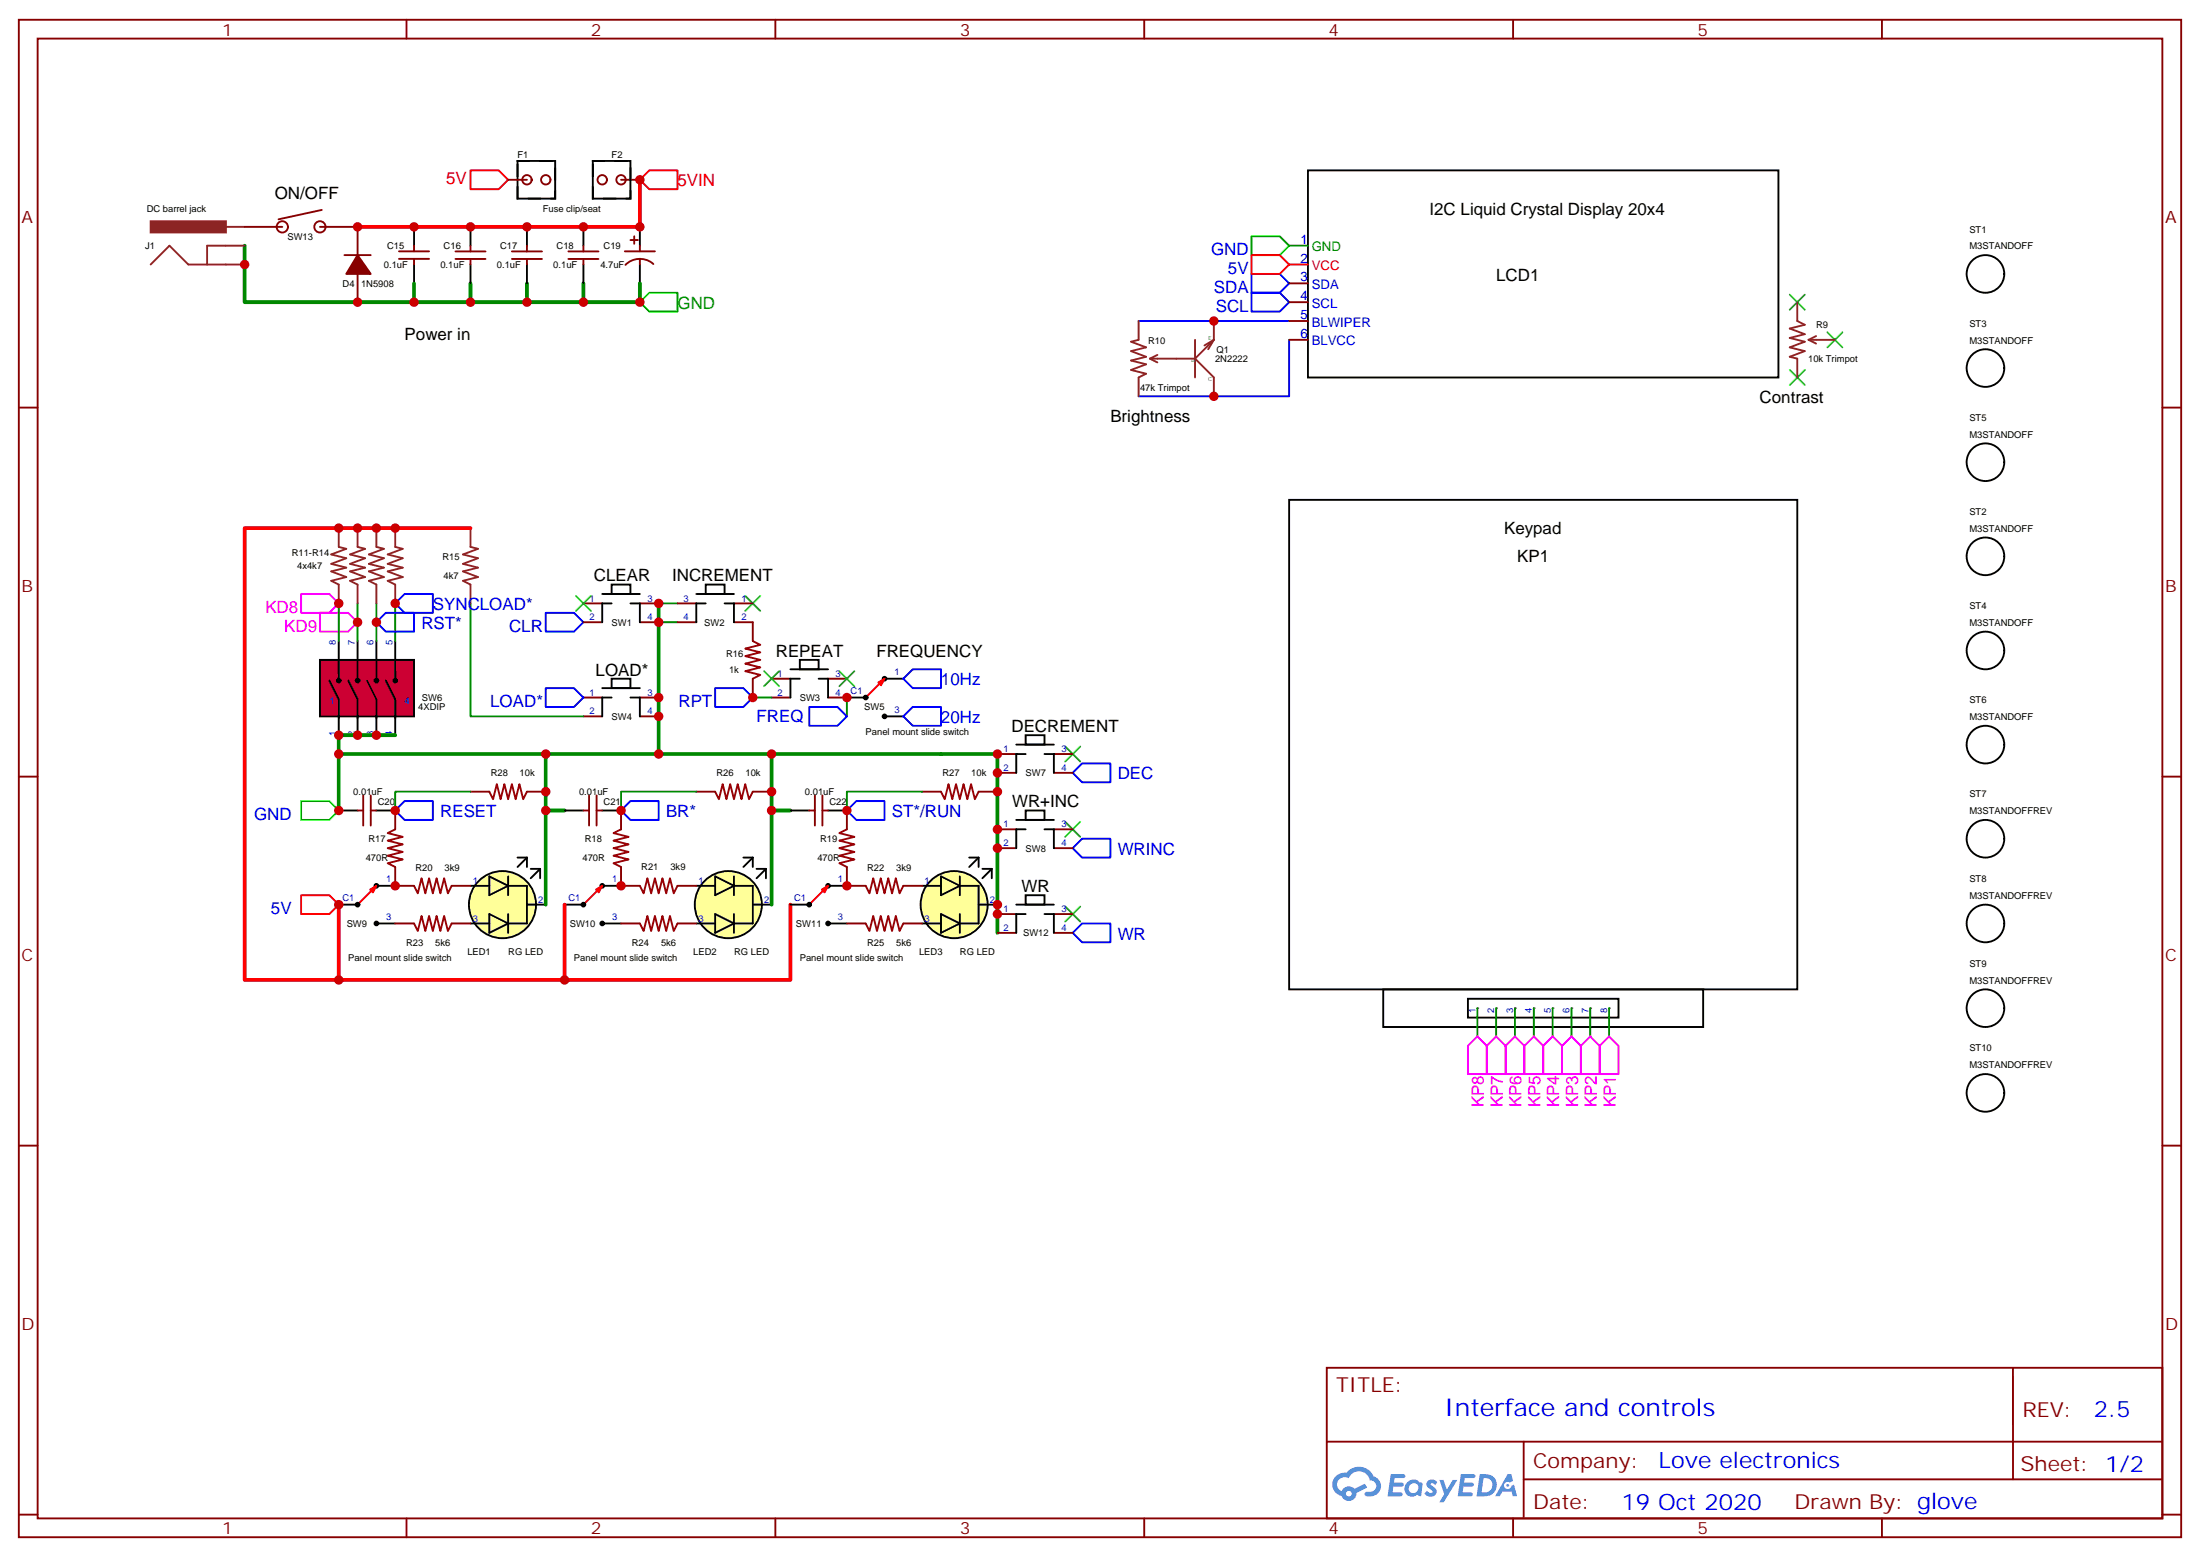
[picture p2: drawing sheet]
<svg xmlns="http://www.w3.org/2000/svg" width="412mm" height="292mm" viewBox="0 0 412 292" stroke-linecap="round" stroke-linejoin="round" font-family="sans-serif">
<g fill="#666">
<circle cx="301.6" cy="188.9" r=".18"/>
<circle cx="298.1" cy="188.9" r=".18"/>
<circle cx="294.6" cy="188.9" r=".18"/>
<circle cx="291" cy="188.9" r=".18"/>
<circle cx="287.5" cy="188.9" r=".18"/>
<circle cx="284" cy="188.9" r=".18"/>
<circle cx="280.5" cy="188.9" r=".18"/>
<circle cx="276.9" cy="188.9" r=".18"/>
</g>
<path d="M241.7 93.7h95.2v91.7h-95.2zM259.3 185.4h60v7h-60zM275.2 187.1h28.2v3.6h-28.2z" fill="none" stroke="#000" stroke-width=".35"/>
<g fill="none" stroke="#870000" stroke-width=".35">
<path d="M3.5 3.7h405.4v284.3h-405.4zM7.1 7.2h398.2v277.3h-398.2zM76.2 3.7v3.5M145.3 3.7v3.5M214.5 3.7v3.5M283.6 3.7v3.5M352.8 3.7v3.5M3.5 76.4h3.6M405.3 76.4h3.6M3.5 145.5h3.6M405.3 145.5h3.6M3.5 214.7h3.6"/>
<path d="M405.3 214.7h3.6M248.7 256.3h156.6v28.2h-156.6zM377.3 256.3v20.9M248.7 270.1h156.5M285.6 277.2h119.6M285.6 270.1v14.2M3.5 283.8h3.6M76.2 284.5v3.5M145.3 284.5v3.5M214.5 284.5v3.5M283.6 284.5v3.5M352.8 284.5v3.5"/>
<path d="M405.3 283.8h3.6"/>
</g>
<g fill="#5487ff">
<path d="M267.7 277.5a1.22 1.22 0 0 1 1.7 .2l-.4 .6a.47 .47 0 0 0-.3-.4 .47 .47 0 0 0-.5 .2v.1a1.55 1.55 0 0 1 1.1 1.5 1.34 1.34 0 0 1-2.3 .2l.5-.6a.6 .6 0 0 0 .5 .5 .6 .6 0 0 0 .5-.3l-.1-.2a1.25 1.25 0 0 1-.9-1.7z"/>
<path d="M260.7 276.2h1.5a1.22 1.22 0 0 1 1.2 .2 .37 .37 0 0 1-.3 .6h-1.7l-.1 .8h1.5a.37 .37 0 0 1 .3 .4 .37 .37 0 0 1-.3 .4h-1.6l-.2 1.1h.8a1.15 1.15 0 0 1 1.1 .1 .36 .36 0 0 1-.3 .6h-2.5z"/>
<path d="M273.8 276.2h1.6a1.23 1.23 0 0 1 1.1 .2 .37 .37 0 0 1-.3 .6h-1.6l-.2 .8h1.6a.37 .37 0 0 1 .3 .4 .37 .37 0 0 1-.4 .4l-1.6-.1-.1 1.1h.7a1.15 1.15 0 0 1 1.1 .2 .36 .36 0 0 1-.3 .6h-2.4z"/>
<path d="M282.6 276.2h.7l.3 1.3-.6 .3a.69 .69 0 0 0-1 .3 .69 .69 0 0 0 .4 .9 .69 .69 0 0 0 .9-.6l.5-.2 .6 2.2h-.8l-.2-.9h-1.8l-.5 .9h-.8z"/>
<path d="M269.8 277.3h.8l.6 1.8 1.1-1.8h.9l-2.6 4.2h-.8l.9-1.5z"/>
<path d="M277.4 276.2l-.6 4.2h1.3a2.11 2.11 0 0 0 2.5-2.1 2.11 2.11 0 0 0-2.5-2.1zM278.1 277a1.39 1.39 0 0 1 1.7 1.4 1.39 1.39 0 0 1-1.8 1.2h-.3z"/>
<path d="M263.7 277.8a1.47 1.47 0 0 0-.1 2.1 1.47 1.47 0 0 0 2.1 .1l.7 .4 .3-2.3-.2-.3h-.4a1.49 1.49 0 0 0-2.4 0zM264.4 278.2a.91 .91 0 0 1 1.5 .4 .91 .91 0 0 1-1 1.2 .87 .87 0 0 1-.8-.6 .87 .87 0 0 1 .3-1z"/>
<path d="M250.4 276.6a2.18 2.18 0 0 0 1.1 3.7 1.44 1.44 0 0 0 1.6 .9 1.44 1.44 0 0 0 1.2-1.4l2-1.1-.5-.7-1.9 1a1.47 1.47 0 0 0-2.4 .4 1.39 1.39 0 0 1-.7-1.9 1.39 1.39 0 0 1 2-.5 2.08 2.08 0 0 1 2.2-1.3 2.08 2.08 0 0 1 1.8 1.7 1.07 1.07 0 0 1 1.2 1 1.07 1.07 0 0 1-1 1.1h-.7a.43 .43 0 0 0-.5 .4 .43 .43 0 0 0 .4 .5 2.02 2.02 0 0 0 2.3-.8 2.02 2.02 0 0 0-.2-2.5l-.8-.5a2.98 2.98 0 0 0-5.1-.6l-1.1 .1zM252.3 279.9a.55 .55 0 0 1 1.1 0 .55 .55 0 0 1-1.1 0z"/>
<circle cx="282.6" cy="278.3" r=".26"/>
</g>
<path d="M60 123.6h17.6v10.6h-17.6z" fill="#c03"/>
<g fill="none" stroke="#000" stroke-width=".35">
<path d="M130.5 111.3h7.1M132.3 109.5h3.5v1.8h-3.5zM132.3 113.1h-1.8v3.5M135.8 113.1h1.8v3.5M60 123.6h17.6v10.6h-17.6zM61.7 127.5l1.8 3.6v3.5M63.5 120.1v7.4M63.5 134.2v3.6M65.3 127.5l1.7 3.6v3.5M67 120.1v7.4M67 134.2v3.6M68.8 127.5l1.8 3.6v3.5"/>
<path d="M70.6 120.1v7.4M70.6 134.2v3.6M72.3 127.5l1.8 3.6v3.5M74.1 120.1v7.4M74.1 134.2v3.6M148.2 125.4h7M149.9 123.6h3.6v1.8h-3.6zM149.9 127.2h-1.7v3.5M153.5 127.2h1.7v3.5M158.7 130.7h3.6M165.8 127.2h3.5M165.8 134.2h3.5"/>
</g>
<g fill="#000" stroke="#000" stroke-width=".35">
<circle cx="63.5" cy="127.5" r=".35"/>
<circle cx="67" cy="127.5" r=".35"/>
<circle cx="70.6" cy="127.5" r=".35"/>
<circle cx="74.1" cy="127.5" r=".35"/>
<circle cx="162.3" cy="130.7" r=".35"/>
<circle cx="165.8" cy="127.2" r=".35"/>
<circle cx="165.8" cy="134.2" r=".35"/>
</g>
<path d="M123.5 116.6h3.5M123.5 113.1h3.5M141.1 130.7h3.5" fill="none" stroke="#008700" stroke-width=".35"/>
<path d="M127 113.1h3.5M127 116.6h3.5M137.6 116.6h3.5v3.5M137.6 113.1h3.5M141.1 127.2v3.5M144.6 127.2h3.6M144.6 130.7h3.6M155.2 127.2h3.5M155.2 130.7h3.5" fill="none" stroke="#870000" stroke-width=".35"/>
<path d="M141.1 120.1l1.4 .7-2.8 .7 2.8 .7-2.8 .7 2.8 .7-2.8 .8 2.8 .7-2.8 .7 2.8 .7-1.4 .7" fill="none" stroke="#900" stroke-width=".35"/>
<path d="M139.7 111.7l2.8 2.8M142.5 111.7l-2.8 2.8M143.2 125.8l2.8 2.8M146 125.8l-2.8 2.8" fill="none" stroke="#3c3" stroke-width=".35"/>
<path d="M134.1 128.9h5.2l1.8 1.8-1.8 1.8h-5.2zM171.1 125.4h5.3v3.5h-5.3l-1.8-1.7zM171.1 132.5h5.3v3.5h-5.3l-1.8-1.8z" fill="none" stroke="#00f" stroke-width=".35"/>
<path d="M165.8 127.2l-3.5 3.5" fill="none" stroke="#f00" stroke-width=".35"/>
<path d="M164.6 127.9l1.2-.7-.6 1.2z" fill="#f00" stroke="#f00" stroke-width=".35"/>
<circle cx="94.2" cy="169.5" r="6.3" fill="#ff9" stroke="#000" stroke-width=".35"/>
<g fill="none" stroke="#000" stroke-width=".35">
<path d="M88.2 173h3.5M88.2 166h3.5M91.7 164.2l3.5 1.8-3.5 1.7zM91.7 171.3l3.5 1.7-3.5 1.8zM95.2 164.2v3.5M95.2 171.3v3.5M95.2 166h3.6v7h-3.6M97 160.7h1.8M98.8 160.7v1.8M98.8 169.5h3.5M98.8 160.7l-1.8 1.8M99.5 162.8h1.7"/>
<path d="M101.2 162.8l-1.7 1.8M101.2 162.8v1.8"/>
</g>
<circle cx="136.5" cy="169.5" r="6.3" fill="#ff9" stroke="#000" stroke-width=".35"/>
<g fill="none" stroke="#000" stroke-width=".35">
<path d="M130.5 173h3.6M130.5 166h3.6M134.1 164.2l3.5 1.8-3.5 1.7zM134.1 171.3l3.5 1.7-3.5 1.8zM137.6 164.2v3.5M137.6 171.3v3.5M137.6 166h3.5v7h-3.5M139.3 160.7h1.8M141.1 160.7v1.8M141.1 169.5h3.5M141.1 160.7l-1.8 1.8M141.8 162.8h1.8"/>
<path d="M143.6 162.8l-1.8 1.8M143.6 162.8v1.8"/>
</g>
<circle cx="178.9" cy="169.5" r="6.3" fill="#ff9" stroke="#000" stroke-width=".35"/>
<g fill="none" stroke="#000" stroke-width=".35">
<path d="M97 30.2h7.1v7h-7.1zM111.1 30.2h7.1v7h-7.1zM245.2 31.9h88.2v38.8h-88.2zM77.6 42.5v3.5M77.6 49.6v3.5M88.2 42.5v3.5M88.2 49.6v3.5M98.8 42.5v3.5M98.8 49.6v3.5M109.4 42.5v3.5M109.4 49.6v3.5M119.9 42.5v3.5"/>
<path d="M119.9 49.6v3.5M112.9 111.3h7M114.7 109.5h3.5v1.8h-3.5zM114.7 113.1h-1.8v3.5M118.2 113.1h1.7v3.5M112.9 128.9h7M114.7 127.2h3.5v1.7h-3.5zM114.7 130.7h-1.8v3.5M118.2 130.7h1.7v3.5M190.5 139.5h7.1M192.3 137.8h3.5v1.7h-3.5zM63.5 151.9h3.5"/>
<path d="M70.6 151.9h3.5M105.8 151.9h3.6M112.9 151.9h3.5M148.2 151.9h3.5M155.2 151.9h3.5M190.5 153.6h7.1M192.3 151.9h3.5v1.7h-3.5zM192.3 155.4h-1.8v3.5M192.3 141.3h-1.8v3.5M195.8 155.4h1.8v3.5M195.8 141.3h1.8v3.5M63.5 169.5h3.5"/>
<path d="M70.6 173h3.5M70.6 166h3.5M105.8 169.5h3.6M112.9 173h3.5M112.9 166h3.5M148.2 169.5h3.5M155.2 173h3.5M155.2 166h3.5M172.9 173h3.5M172.9 166h3.5M176.4 164.2l3.5 1.8-3.5 1.7zM176.4 171.3l3.5 1.7-3.5 1.8z"/>
<path d="M179.9 164.2v3.5M179.9 171.3v3.5M179.9 166h3.5v7h-3.5M181.7 160.7h1.7M183.4 160.7v1.8M183.4 169.5h3.6M183.4 160.7l-1.7 1.8M184.1 162.8h1.8M185.9 162.8l-1.8 1.8M185.9 162.8v1.8M190.5 169.5h7.1M192.3 167.7h3.5v1.8h-3.5z"/>
<path d="M192.3 171.3h-1.8v3.5M195.8 171.3h1.8v3.5"/>
<circle cx="372.2" cy="51.3" r="3.5"/>
<circle cx="372.2" cy="69" r="3.5"/>
<circle cx="372.2" cy="86.6" r="3.5"/>
<circle cx="372.2" cy="104.2" r="3.5"/>
<circle cx="372.2" cy="121.9" r="3.5"/>
<circle cx="372.2" cy="139.5" r="3.5"/>
<circle cx="372.2" cy="157.2" r="3.5"/>
<circle cx="372.2" cy="173" r="3.5"/>
<circle cx="372.2" cy="188.9" r="3.5"/>
<circle cx="372.2" cy="204.8" r="3.5"/>
</g>
<g fill="none" stroke="#00f" stroke-width=".35">
<path d="M234.6 54.9h5.3l1.8 1.7-1.8 1.8h-5.3zM234.6 51.3h5.3l1.8 1.8-1.8 1.8h-5.3zM213.4 60.1h28.3M241.7 63.7v10.6h-28.3M72.3 114.8h5.3v3.6h-5.3l-1.7-1.8zM75.8 111.3h5.3v3.5h-5.3l-1.7-1.7zM102.3 114.8h5.3l1.8 1.8-1.8 1.8h-5.3zM102.3 128.9h5.3l1.8 1.8-1.8 1.8h-5.3zM151.7 132.5h5.3l1.7 1.7-1.7 1.8h-5.3zM75.8 150.1h5.3v3.5h-5.3l-1.7-1.7zM118.2 150.1h5.3v3.5h-5.3l-1.8-1.7zM158.7 151.9l1.8-1.8h5.3v3.5h-5.3z"/>
<path d="M202.8 143.1h5.3v3.5h-5.3l-1.7-1.8zM202.8 157.2h5.3v3.5h-5.3l-1.7-1.8zM202.8 173h5.3v3.6h-5.3l-1.7-1.8z"/>
</g>
<path d="M56.4 111.3h5.3l1.8 1.8-1.8 1.7h-5.3zM60 114.8h5.3l1.7 1.8-1.7 1.8h-5.3zM275.2 196l1.7-1.8 1.8 1.8v5.3h-3.5zM278.7 196l1.8-1.8 1.7 1.8v5.3h-3.5zM282.2 196l1.8-1.8 1.8 1.8v5.3h-3.6zM287.5 194.2l1.8 1.8v5.3h-3.5v-5.3zM291 194.2l1.8 1.8v5.3h-3.5v-5.3zM294.6 194.2l1.7 1.8v5.3h-3.5v-5.3zM298.1 194.2l1.8 1.8v5.3h-3.6v-5.3zM299.9 196l1.7-1.8 1.8 1.8v5.3h-3.5z" fill="none" stroke="#f0f" stroke-width=".35"/>
<g fill="none" stroke="#008700" stroke-width=".35">
<path d="M241.7 46h3.5M63.5 113.1v7M67 113.1v7M70.6 113.1v7M74.1 113.1v7M88.2 113.1v21.1h21.2M158.7 130.7v3.5M88.2 148.3h-14.1v3.6M130.5 148.3h-14.1v3.6M172.9 148.3h-14.2v3.6M276.9 188.9v5.3M280.5 188.9v5.3"/>
<path d="M284 188.9v5.3M287.5 188.9v5.3M291 188.9v5.3M294.6 188.9v5.3M298.1 188.9v5.3M301.6 188.9v5.3"/>
</g>
<g fill="none" stroke="#3c3" stroke-width=".35">
<path d="M335.5 55.2l2.8 2.8M338.3 55.2l-2.8 2.8M335.5 69.3l2.8 2.8M338.3 69.3l-2.8 2.8M342.5 62.3l2.9 2.8M345.4 62.3l-2.9 2.8M107.9 111.7l2.9 2.8M110.8 111.7l-2.9 2.8M157.3 125.8l2.9 2.8M160.2 125.8l-2.9 2.8M199.7 139.9l2.8 2.8M202.5 139.9l-2.8 2.8"/>
<path d="M199.7 154l2.8 2.8M202.5 154l-2.8 2.8M199.7 169.9l2.8 2.8M202.5 169.9l-2.8 2.8"/>
</g>
<path d="M45.9 46v10.6h31.7M77.6 53.1v3.5h10.6M88.2 53.1v3.5h10.6M98.8 53.1v3.5h10.6M109.4 53.1v3.5h10.5v-3.5M123.5 113.1v28.2M74.1 137.8h-10.6v3.5M63.5 151.9v-10.6h38.8v28.2M102.3 141.3h42.3v28.2M102.3 151.9h3.5M144.6 141.3h42.4v33.5M144.6 151.9h3.6" fill="none" stroke="#008700" stroke-width=".71"/>
<g fill="none" stroke="#870000" stroke-width=".35">
<path d="M60.3 39.3l-8.1 1.8M95.2 33.7h3.6M116.4 33.7h3.5M45.9 42.5h7M60 42.5h7v5.3M64.6 47.8h4.9M67 51.3v5.3M74.8 47.1h5.6M74.8 48.5h5.6M77.6 46v1.1M77.6 48.5v1.1M85.4 47.1h5.6"/>
<path d="M85.4 48.5h5.6M88.2 46.1v1M88.2 48.5v1.1M96 47.1h5.6M96 48.5h5.6M98.8 46.1v1M98.8 48.5v1.1M106.5 47.1h5.7M106.5 48.5h5.7M109.4 46.1v1M109.4 48.5v1.1M117.1 47.1h5.7"/>
<path d="M118.2 45h1.4M118.9 44.3v1.4M119.9 46v1.1M119.9 48.5v1.1M122.5 49.5a3.8 3.8 0 0 0-5.3 .1M241.7 53.1h3.5M241.7 56.6h3.5M241.7 60.1h3.5M241.7 63.7h3.5M109.4 113.1h3.5M109.4 116.6h3.5M119.9 113.1h3.6"/>
<path d="M119.9 116.6h3.6M109.4 130.7h3.5M109.4 134.2h3.5M119.9 130.7h3.6M119.9 134.2h3.6M67 151.9h1.1M68.1 149v5.7M69.5 151.9h1.1M69.5 149v5.7M74.1 151.9v3.5M88.2 148.3h3.5M98.8 148.3h3.5"/>
<path d="M109.4 151.9h1M110.4 149v5.7M111.8 151.9h1.1M111.8 149v5.7M116.4 151.9v3.5M130.5 148.3h3.6M141.1 148.3h3.5M151.7 151.9h1.1M152.8 149v5.7M154.2 149v5.7M154.2 151.9h1M158.7 151.9v3.5"/>
<path d="M172.9 148.3h3.5M183.4 148.3h3.6M187 155.4h3.5M187 158.9h3.5M187 141.3h3.5M187 144.8h3.5M197.6 155.4h3.5M197.6 158.9h3.5M197.6 141.3h3.5M197.6 144.8h3.5M74.1 173h3.5M74.1 162.5v3.5h3.5"/>
<path d="M84.7 173h3.5M84.7 166h3.5M116.4 173h3.5M116.4 162.5v3.5h3.5M127 173h3.5M127 166h3.5M158.7 162.5v3.5h3.6M158.7 173h3.6M169.3 173h3.6M169.3 166h3.6M187 171.3h3.5M187 174.8h3.5"/>
<path d="M197.6 171.3h3.5M197.6 174.8h3.5"/>
<circle cx="98.8" cy="33.7" r=".88"/>
<circle cx="102.3" cy="33.7" r=".88"/>
<circle cx="112.9" cy="33.7" r=".88"/>
<circle cx="116.4" cy="33.7" r=".88"/>
<circle cx="52.9" cy="42.5" r="1.06"/>
<circle cx="60" cy="42.5" r="1.06"/>
</g>
<g fill="none" stroke="#8c2424" stroke-width=".35">
<path d="M28.2 49.6l3.6-3.6 3.5 3.6h10.6M42.3 42.5h3.6M45.9 46h-7.1v3.6M336.9 56.6v3.5l1.4 .8-2.8 .7 2.8 1-2.8 .7 2.8 .7-2.8 1.1 2.8 .7-2.8 1.1 1.4 .3v3.5M213.4 60.1v3.6l-1.4 .3 2.8 1.1-2.8 .7 2.8 1.1-2.8 .7 2.8 .7-2.8 1 2.8 .7-1.4 .7v3.6M215.5 67.2l1.5 .7M215.5 67.2h8.5M217 66.5l-1.5 .7M224 63.7v7M224 67.2l3.5 3.5v3.6M227.5 63.7l-3.5 3.5M227.5 63.7l-1 1.7"/>
<path d="M227.5 63.7l-1.7 1M227.5 60.1v3.6M339 63.7l1.4 .7M339 63.7h5M340.4 63l-1.4 .7M63.5 99v3.5l1.4 .3-2.8 1.1 2.8 .7-2.8 1.1 2.8 .7-2.8 .7 2.8 1-2.8 .7 1.4 .7v3.6M67 99v3.5l1.4 .3-2.8 1.1 2.8 .7-2.8 1.1 2.8 .7-2.8 .7 2.8 1-2.8 .7 1.4 .7v3.6M70.6 99v3.5l1.4 .3-2.9 1.1 2.9 .7-2.9 1.1 2.9 .7-2.9 .7 2.9 1-2.9 .7 1.5 .7v3.6M74.1 99v3.5l1.4 .3-2.8 1.1 2.8 .7-2.8 1.1 2.8 .7-2.8 .7 2.8 1-2.8 .7 1.4 .7v3.6M88.2 99v3.5l1.4 .3-2.8 1.1 2.8 .7-2.8 1.1 2.8 .7-2.8 .7 2.8 1-2.8 .7 1.4 .7v3.6"/>
</g>
<path d="M119.9 33.7v8.8h-52.9M88.2 99h-42.3v84.6h17.6M63.5 169.5v14.1h42.3v-14.1M148.2 169.5v14.1h-42.4" fill="none" stroke="#f00" stroke-width=".71"/>
<path d="M74.1 155.4l-1.4 .7 2.8 .7-2.8 .7 2.8 .7-2.8 .7 2.8 .7-2.8 .7 2.8 .7-2.8 .7 1.4 .8M91.7 148.3l.7 1.5 .7-2.9 .7 2.9 .7-2.9 .7 2.9 .8-2.9 .7 2.9 .7-2.9 .7 2.9 .7-1.5M116.4 155.4l-1.4 .7 2.8 .7-2.8 .7 2.8 .7-2.8 .7 2.8 .7-2.8 .7 2.8 .7-2.8 .7 1.4 .8M134.1 148.3l.7 1.5 .7-2.9 .7 2.9 .7-2.9 .7 2.9 .7-2.9 .7 2.9 .7-2.9 .7 2.9 .7-1.5M158.7 155.4l-1.4 .7 2.9 .7-2.9 .7 2.9 .7-2.9 .7 2.9 .7-2.9 .7 2.9 .7-2.9 .7 1.4 .8M176.4 148.3l.7 1.5 .7-2.9 .7 2.9 .7-2.9 .7 2.9 .7-2.9 .7 2.9 .7-2.9 .7 2.9 .7-1.5M77.6 173l.7 1.4 .7-2.8 .7 2.8 .7-2.8 .7 2.8 .7-2.8 .7 2.8 .8-2.8 .7 2.8 .7-1.4M77.6 166l.7 1.4 .7-2.8 .7 2.8 .7-2.8 .7 2.8 .7-2.8 .7 2.8 .8-2.8 .7 2.8 .7-1.4M119.9 173l.7 1.4 .8-2.8 .7 2.8 .7-2.8 .7 2.8 .7-2.8 .7 2.8 .7-2.8 .7 2.8 .7-1.4M119.9 166l.7 1.4 .8-2.8 .7 2.8 .7-2.8 .7 2.8 .7-2.8 .7 2.8 .7-2.8 .7 2.8 .7-1.4M162.3 173l.7 1.4 .7-2.8 .7 2.8 .7-2.8 .7 2.8 .7-2.8 .7 2.8 .7-2.8 .7 2.8 .7-1.4M162.3 166l.7 1.4 .7-2.8 .7 2.8 .7-2.8 .7 2.8 .7-2.8 .7 2.8 .7-2.8 .7 2.8 .7-1.4" fill="none" stroke="#900" stroke-width=".35"/>
<path d="M88.2 31.9h5.3l1.7 1.8-1.7 1.8h-5.3zM121.7 31.9h5.3v3.6h-5.3l-1.8-1.8zM234.6 47.8h5.3l1.8 1.8-1.8 1.7h-5.3zM241.7 49.6h3.5M56.4 167.7h5.3l1.8 1.8-1.8 1.8h-5.3zM70.6 166l-3.6 3.5M112.9 166l-3.5 3.5M155.2 166l-3.5 3.5" fill="none" stroke="#f00" stroke-width=".35"/>
<g fill="#000" stroke="#000" stroke-width=".35">
<circle cx="67" cy="169.5" r=".35"/>
<circle cx="70.6" cy="173" r=".35"/>
<circle cx="70.6" cy="166" r=".35"/>
<circle cx="109.4" cy="169.5" r=".35"/>
<circle cx="112.9" cy="173" r=".35"/>
<circle cx="112.9" cy="166" r=".35"/>
<circle cx="151.7" cy="169.5" r=".35"/>
<circle cx="155.2" cy="173" r=".35"/>
<circle cx="155.2" cy="166" r=".35"/>
</g>
<g fill="#f00" stroke="#f00" stroke-width=".35">
<path d="M69.4 166.7l1.2-.7-.7 1.2z"/>
<path d="M111.7 166.7l1.2-.7-.7 1.2z"/>
<path d="M154.1 166.7l1.1-.7-.6 1.2z"/>
</g>
<path d="M119.9 56.6l1.8-1.7h5.3v3.5h-5.3zM234.6 44.3h5.3l1.8 1.7-1.8 1.8h-5.3zM56.4 150.1h5.3l1.8 1.8-1.8 1.7h-5.3z" fill="none" stroke="#0f0" stroke-width=".35"/>
<path d="M67 47.8l2.5 3.5h-4.6z" fill="#870000" stroke="#870000" stroke-width=".35"/>
<path d="M28.2 41.5h14.2v2.1h-14.2z" fill="#8c2424" stroke="#8c2424" stroke-width=".35"/>
<path d="M97 30.2h7.1v7h-7.1zM111.1 30.2h7.1v7h-7.1z" fill="none" stroke="#000" stroke-width=".35" stroke-dasharray="2.1 2.1"/>
<g fill="#c00">
<circle cx="70.6" cy="116.6" r=".88"/>
<circle cx="102.3" cy="148.3" r=".88"/>
<circle cx="119.9" cy="42.5" r=".88"/>
<circle cx="119.9" cy="56.6" r=".88"/>
<circle cx="63.5" cy="113.1" r=".88"/>
<circle cx="141.1" cy="130.7" r=".88"/>
<circle cx="187" cy="171.3" r=".88"/>
<circle cx="187" cy="158.9" r=".88"/>
<circle cx="187" cy="155.4" r=".88"/>
<circle cx="187" cy="169.5" r=".88"/>
<circle cx="187" cy="141.3" r=".88"/>
<circle cx="144.6" cy="141.3" r=".88"/>
<circle cx="102.3" cy="141.3" r=".88"/>
<circle cx="63.5" cy="141.3" r=".88"/>
<circle cx="187" cy="144.8" r=".88"/>
<circle cx="63.5" cy="183.6" r=".88"/>
<circle cx="158.8" cy="151.9" r=".88"/>
<circle cx="102.3" cy="151.9" r=".88"/>
<circle cx="63.5" cy="169.5" r=".88"/>
<circle cx="63.5" cy="151.9" r=".88"/>
<circle cx="74.1" cy="151.9" r=".88"/>
<circle cx="116.4" cy="166" r=".88"/>
<circle cx="74.1" cy="166" r=".88"/>
<circle cx="116.4" cy="151.9" r=".88"/>
<circle cx="158.8" cy="166" r=".88"/>
<circle cx="105.8" cy="183.6" r=".88"/>
<circle cx="144.6" cy="151.9" r=".88"/>
<circle cx="67" cy="116.6" r=".88"/>
<circle cx="74.1" cy="99" r=".88"/>
<circle cx="70.6" cy="99" r=".88"/>
<circle cx="67" cy="99" r=".88"/>
<circle cx="63.5" cy="99" r=".88"/>
<circle cx="63.5" cy="137.8" r=".88"/>
<circle cx="67" cy="137.8" r=".88"/>
<circle cx="70.6" cy="137.8" r=".88"/>
<circle cx="227.5" cy="60.1" r=".88"/>
<circle cx="227.5" cy="74.3" r=".88"/>
<circle cx="144.6" cy="148.3" r=".88"/>
<circle cx="187" cy="148.3" r=".88"/>
<circle cx="74.1" cy="113.1" r=".88"/>
<circle cx="123.5" cy="130.7" r=".88"/>
<circle cx="123.5" cy="134.2" r=".88"/>
<circle cx="123.5" cy="113.1" r=".88"/>
<circle cx="123.5" cy="116.6" r=".88"/>
<circle cx="123.5" cy="141.3" r=".88"/>
<circle cx="109.4" cy="42.5" r=".88"/>
<circle cx="109.4" cy="56.6" r=".88"/>
<circle cx="98.8" cy="42.5" r=".88"/>
<circle cx="98.8" cy="56.6" r=".88"/>
<circle cx="88.2" cy="42.5" r=".88"/>
<circle cx="88.2" cy="56.6" r=".88"/>
<circle cx="77.6" cy="42.5" r=".88"/>
<circle cx="77.6" cy="56.6" r=".88"/>
<circle cx="67" cy="56.6" r=".88"/>
<circle cx="158.8" cy="130.7" r=".88"/>
<circle cx="67" cy="42.5" r=".88"/>
<circle cx="119.9" cy="33.7" r=".88"/>
<circle cx="45.9" cy="49.6" r=".88"/>
</g>
<text font-size="4.6" fill="#00f" x="270.8" y="265.3">Interface and controls</text>
<g font-size="4.2" fill="#00f">
<text x="392.5" y="265.6">2.5</text>
<text x="310.9" y="275.1">Love electronics</text>
<text x="304" y="282.9">19 Oct 2020</text>
</g>
<g font-size="3.9" fill="#800">
<text x="250.5" y="260.9">TITLE:</text>
<text x="379.1" y="265.6">REV:</text>
<text x="287.4" y="275.1">Company:</text>
<text x="378.7" y="275.7">Sheet: 1/2</text>
<text x="287.4" y="282.8">Date:</text>
<text x="336.4" y="282.8">Drawn By: glove</text>
</g>
<g font-size="3.2" fill="#800">
<text x="41.6" y="6.7">1</text>
<text x="110.8" y="6.7">2</text>
<text x="179.9" y="6.7">3</text>
<text x="249.1" y="6.7">4</text>
<text x="318.2" y="6.7">5</text>
<text x="4.1" y="41.8">A</text>
<text x="405.9" y="41.8">A</text>
<text x="4.1" y="110.9">B</text>
<text x="405.9" y="110.9">B</text>
<text x="4.1" y="180.1">C</text>
<text x="405.9" y="180.1">C</text>
<text x="4.1" y="249.2">D</text>
<text x="405.9" y="249.2">D</text>
<text x="41.6" y="287.5">1</text>
<text x="110.8" y="287.5">2</text>
<text x="179.9" y="287.5">3</text>
<text x="249.1" y="287.5">4</text>
<text x="318.2" y="287.5">5</text>
</g>
<g font-size="3.2" fill="#f00">
<text x="83.6" y="34.5">5V</text>
<text x="127" y="34.9">5VIN</text>
</g>
<g font-size="3.2">
<text x="51.5" y="37.2">ON/OFF</text>
<text x="268" y="40.2">I2C Liquid Crystal Display 20x4</text>
<text x="280.5" y="52.6">LCD1</text>
<text x="75.8" y="63.7">Power in</text>
<text x="329.8" y="75.5">Contrast</text>
<text x="208.1" y="79.1">Brightness</text>
<text x="281.9" y="100.1">Keypad</text>
<text x="284.4" y="105.4">KP1</text>
<text x="111.3" y="109">CLEAR</text>
<text x="126" y="109">INCREMENT</text>
<text x="145.4" y="123.1">REPEAT</text>
<text x="164.3" y="123.1">FREQUENCY</text>
<text x="111.7" y="126.6">LOAD*</text>
<text x="189.6" y="137.2">DECREMENT</text>
<text x="189.7" y="151.3">WR+INC</text>
<text x="191.5" y="167.2">WR</text>
</g>
<g font-size="3.2" fill="#00f">
<text x="227" y="47.8">GND</text>
<text x="230.2" y="51.3">5V</text>
<text x="227.5" y="54.9">SDA</text>
<text x="227.9" y="58.4">SCL</text>
<text x="79" y="117.8">RST*</text>
<text x="81.1" y="114.3">SYNCLOAD*</text>
<text x="95.4" y="118.4">CLR</text>
<text x="176.4" y="128.4">10Hz</text>
<text x="91.9" y="132.5">LOAD*</text>
<text x="127.2" y="132.5">RPT</text>
<text x="141.8" y="135.4">FREQ</text>
<text x="176.4" y="135.5">20Hz</text>
<text x="209.5" y="146.1">DEC</text>
<text x="47.6" y="153.6">GND</text>
<text x="82.5" y="153.1">RESET</text>
<text x="124.8" y="153.1">BR*</text>
<text x="167.2" y="153.1">ST*/RUN</text>
<text x="209.5" y="160.2">WRINC</text>
<text x="50.8" y="171.3">5V</text>
<text x="209.5" y="176">WR</text>
</g>
<text font-size="3.2" fill="#090" x="127" y="57.9">GND</text>
<g font-size="3.2" fill="#f0f">
<text x="49.7" y="114.8">KD8</text>
<text x="53.3" y="118.4">KD9</text>
<text x="278.2" y="207.5" transform="rotate(-90 278.2 207.5)">KP8</text>
<text x="281.7" y="207.5" transform="rotate(-90 281.7 207.5)">KP7</text>
<text x="285.2" y="207.5" transform="rotate(-90 285.2 207.5)">KP6</text>
<text x="288.8" y="207.5" transform="rotate(-90 288.8 207.5)">KP5</text>
<text x="292.3" y="207.5" transform="rotate(-90 292.3 207.5)">KP4</text>
<text x="295.8" y="207.5" transform="rotate(-90 295.8 207.5)">KP3</text>
<text x="299.3" y="207.5" transform="rotate(-90 299.3 207.5)">KP2</text>
<text x="302.9" y="207.5" transform="rotate(-90 302.9 207.5)">KP1</text>
</g>
<g font-size="2.5" fill="#00f">
<text x="243.8" y="45.7">1</text>
<text x="243.8" y="49.2">2</text>
<text x="243.8" y="52.7">3</text>
<text x="243.8" y="56.3">4</text>
<text x="243.8" y="59.8">5</text>
<text x="245.9" y="54.2">SDA</text>
<text x="245.9" y="57.7">SCL</text>
<text x="243.8" y="63.3">6</text>
<text x="245.9" y="61.2">BLWIPER</text>
<text x="245.9" y="64.7">BLVCC</text>
</g>
<text font-size="2.5" fill="#080" x="245.9" y="47.1">GND</text>
<text font-size="2.5" fill="#f00" x="245.9" y="50.6">VCC</text>
<g font-size="1.8">
<text x="97" y="29.6">F1</text>
<text x="114.7" y="29.6">F2</text>
<text x="27.5" y="39.7">DC barrel jack</text>
<text x="101.7" y="39.6">Fuse clip/seat</text>
<text x="27.2" y="46.7">J1</text>
<text x="53.9" y="45">SW13</text>
<text x="72.6" y="46.7">C15</text>
<text x="83.2" y="46.7">C16</text>
<text x="93.7" y="46.7">C17</text>
<text x="104.3" y="46.7">C18</text>
<text x="113.1" y="46.7">C19</text>
<text x="369.2" y="46.7">M3STANDOFF</text>
<text x="369.2" y="43.6">ST1</text>
<text x="64.2" y="53.7">D4</text>
<text x="67.7" y="53.8">1N5908</text>
<text x="72" y="50.2">0.1uF</text>
<text x="82.5" y="50.2">0.1uF</text>
<text x="93.1" y="50.2">0.1uF</text>
<text x="103.7" y="50.2">0.1uF</text>
<text x="112.5" y="50.2">4.7uF</text>
<text x="215.2" y="64.4">R10</text>
<text x="340.4" y="61.4">R9</text>
<text x="369.2" y="64.4">M3STANDOFF</text>
<text x="369.2" y="61.2">ST3</text>
<text x="227.8" y="67.9">2N2222</text>
<text x="228.1" y="66.1">Q1</text>
<text x="338.9" y="67.9">10k Trimpot</text>
<text x="213.7" y="73.2">47k Trimpot</text>
<text x="369.2" y="82">M3STANDOFF</text>
<text x="369.2" y="78.8">ST5</text>
<text x="369.2" y="99.7">M3STANDOFF</text>
<text x="369.2" y="96.5">ST2</text>
<text x="54.7" y="104.2">R11-R14</text>
<text x="55.7" y="106.7">4x4k7</text>
<text x="82.9" y="104.9">R15</text>
<text x="83.1" y="108.4">4k7</text>
<text x="114.6" y="117.3">SW1</text>
<text x="132" y="117.3">SW2</text>
<text x="369.2" y="117.3">M3STANDOFF</text>
<text x="369.2" y="114.1">ST4</text>
<text x="136.1" y="123.1">R16</text>
<text x="79.1" y="131.4">SW6</text>
<text x="136.7" y="126.1">1k</text>
<text x="149.9" y="131.4">SW3</text>
<text x="369.2" y="131.8">ST6</text>
<text x="78.4" y="133.1">4XDIP</text>
<text x="114.6" y="134.9">SW4</text>
<text x="162" y="133.1">SW5</text>
<text x="162.3" y="137.8">Panel mount slide switch</text>
<text x="369.2" y="134.9">M3STANDOFF</text>
<text x="66.2" y="149">0.01uF</text>
<text x="92" y="145.5">R28</text>
<text x="97.4" y="145.5">10k</text>
<text x="108.6" y="149">0.01uF</text>
<text x="134.3" y="145.5">R26</text>
<text x="139.7" y="145.5">10k</text>
<text x="150.9" y="149">0.01uF</text>
<text x="176.6" y="145.5">R27</text>
<text x="182.1" y="145.5">10k</text>
<text x="192.2" y="145.5">SW7</text>
<text x="369.2" y="149.4">ST7</text>
<text x="70.8" y="150.8">C20</text>
<text x="113.1" y="150.8">C21</text>
<text x="155.5" y="150.8">C22</text>
<text x="369.2" y="152.6">M3STANDOFFREV</text>
<text x="68.6" y="161.3">470R</text>
<text x="69.1" y="157.8">R17</text>
<text x="109.2" y="161.3">470R</text>
<text x="109.6" y="157.8">R18</text>
<text x="153.2" y="161.3">470R</text>
<text x="153.7" y="157.8">R19</text>
<text x="192.2" y="159.6">SW8</text>
<text x="77.9" y="163.1">R20</text>
<text x="83.3" y="163.1">3k9</text>
<text x="120.2" y="163.1">R21</text>
<text x="125.7" y="163.1">3k9</text>
<text x="162.5" y="163.1">R22</text>
<text x="168" y="163.1">3k9</text>
<text x="369.2" y="165.3">ST8</text>
<text x="65" y="173.7">SW9</text>
<text x="106.8" y="173.7">SW10</text>
<text x="149.2" y="173.7">SW11</text>
<text x="369.2" y="168.5">M3STANDOFFREV</text>
<text x="76.1" y="177.2">R23</text>
<text x="81.6" y="177.2">5k6</text>
<text x="87.6" y="179">LED1</text>
<text x="95.3" y="179">RG LED</text>
<text x="118.4" y="177.2">R24</text>
<text x="123.9" y="177.2">5k6</text>
<text x="129.9" y="179">LED2</text>
<text x="137.6" y="179">RG LED</text>
<text x="162.5" y="177.2">R25</text>
<text x="168" y="177.2">5k6</text>
<text x="172.3" y="179">LED3</text>
<text x="179.9" y="179">RG LED</text>
<text x="191.8" y="175.5">SW12</text>
<text x="65.3" y="180.1">Panel mount slide switch</text>
<text x="107.6" y="180.1">Panel mount slide switch</text>
<text x="149.9" y="180.1">Panel mount slide switch</text>
<text x="369.2" y="184.3">M3STANDOFFREV</text>
<text x="369.2" y="181.2">ST9</text>
<text x="369.2" y="197">ST10</text>
<text x="369.2" y="200.2">M3STANDOFFREV</text>
</g>
<g font-size="1.8" fill="#00f">
<text x="110.5" y="112.7">1</text>
<text x="121.4" y="112.7">3</text>
<text x="128.1" y="112.7">3</text>
<text x="139" y="112.7">1</text>
<text x="110.5" y="116.2">2</text>
<text x="121.4" y="116.2">4</text>
<text x="128.1" y="116.2">4</text>
<text x="139" y="116.2">2</text>
<text x="63" y="120.9" transform="rotate(-90 63 120.9)">8</text>
<text x="66.5" y="120.9" transform="rotate(-90 66.5 120.9)">7</text>
<text x="70" y="120.9" transform="rotate(-90 70 120.9)">6</text>
<text x="73.5" y="120.9" transform="rotate(-90 73.5 120.9)">5</text>
<text x="61.7" y="131.9">1</text>
<text x="75.8" y="131.9">4</text>
<text x="110.5" y="130.4">1</text>
<text x="121.4" y="130.4">3</text>
<text x="145.8" y="126.8">1</text>
<text x="145.8" y="130.4">2</text>
<text x="156.6" y="126.8">3</text>
<text x="156.6" y="130.4">4</text>
<text x="159.5" y="130">C1</text>
<text x="167.6" y="126.5">1</text>
<text x="63" y="137.9" transform="rotate(-90 63 137.9)">1</text>
<text x="66.5" y="137.9" transform="rotate(-90 66.5 137.9)">2</text>
<text x="70" y="137.9" transform="rotate(-90 70 137.9)">3</text>
<text x="73.5" y="137.9" transform="rotate(-90 73.5 137.9)">4</text>
<text x="110.5" y="133.9">2</text>
<text x="121.4" y="133.9">4</text>
<text x="167.6" y="133.5">3</text>
<text x="188.1" y="140.9">1</text>
<text x="199" y="140.9">3</text>
<text x="188.1" y="144.5">2</text>
<text x="199" y="144.5">4</text>
<text x="188.1" y="155">1</text>
<text x="199" y="155">3</text>
<text x="188.1" y="158.6">2</text>
<text x="199" y="158.6">4</text>
<text x="72.4" y="165.3">1</text>
<text x="88.6" y="165.6">1</text>
<text x="114.7" y="165.3">1</text>
<text x="131" y="165.6">1</text>
<text x="157.1" y="165.3">1</text>
<text x="173.3" y="165.6">1</text>
<text x="64.2" y="168.8">C1</text>
<text x="72.4" y="172.3">3</text>
<text x="88.6" y="172.7">3</text>
<text x="100.9" y="169.2">2</text>
<text x="106.5" y="168.8">C1</text>
<text x="114.7" y="172.3">3</text>
<text x="131" y="172.7">3</text>
<text x="143.2" y="169.2">2</text>
<text x="148.9" y="168.8">C1</text>
<text x="157.1" y="172.3">3</text>
<text x="173.3" y="172.7">3</text>
<text x="185.6" y="169.2">2</text>
<text x="188.1" y="170.9">1</text>
<text x="199" y="170.9">3</text>
<text x="188.1" y="174.4">2</text>
<text x="199" y="174.4">4</text>
<text x="276.6" y="189.9" transform="rotate(-90 276.6 189.9)">1</text>
<text x="280.1" y="189.9" transform="rotate(-90 280.1 189.9)">2</text>
<text x="283.6" y="189.9" transform="rotate(-90 283.6 189.9)">3</text>
<text x="287.2" y="189.9" transform="rotate(-90 287.2 189.9)">4</text>
<text x="290.7" y="189.9" transform="rotate(-90 290.7 189.9)">5</text>
<text x="294.2" y="189.9" transform="rotate(-90 294.2 189.9)">6</text>
<text x="297.7" y="189.9" transform="rotate(-90 297.7 189.9)">7</text>
<text x="301.3" y="189.9" transform="rotate(-90 301.3 189.9)">8</text>
</g>
<g font-size="1.1" fill="#238d23">
<text x="226.5" y="63.7">E</text>
<text x="223.3" y="67.9">B</text>
<text x="226.5" y="71.4">C</text>
</g>
</svg>
